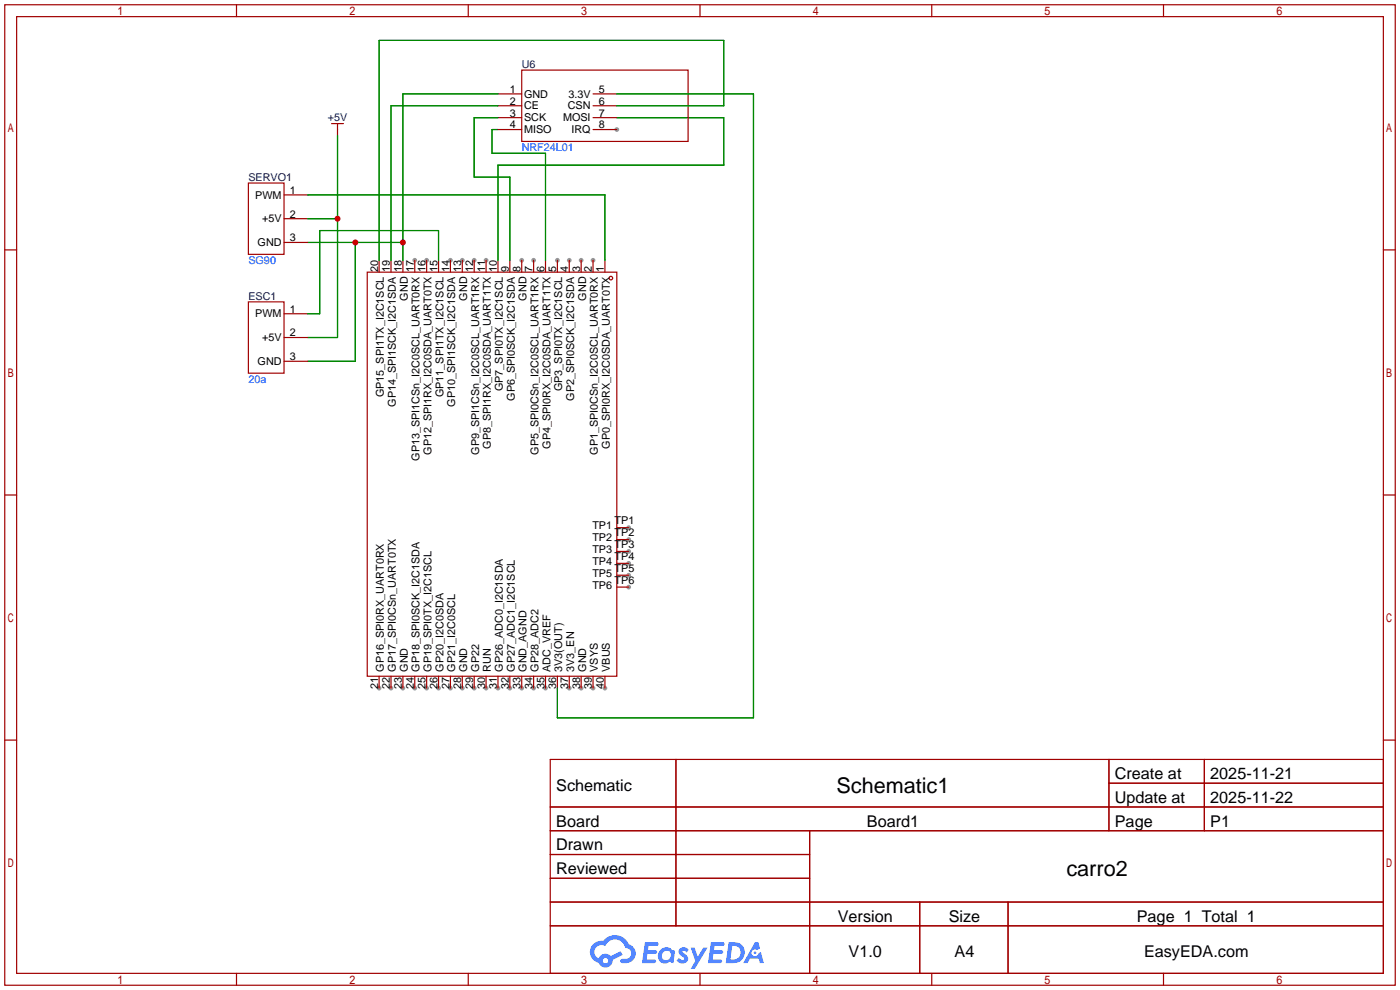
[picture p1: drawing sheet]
<svg xmlns="http://www.w3.org/2000/svg" width="299mm" height="212mm" viewBox="0 0 299 212" stroke-linecap="round" stroke-linejoin="round" font-family="sans-serif">
<g fill="#999">
<circle cx="126.7" cy="55.6" r=".51"/>
<circle cx="124.2" cy="55.6" r=".51"/>
<circle cx="121.7" cy="55.6" r=".51"/>
<circle cx="119.1" cy="55.6" r=".51"/>
<circle cx="114" cy="55.6" r=".51"/>
<circle cx="111.5" cy="55.6" r=".51"/>
<circle cx="103.9" cy="55.6" r=".51"/>
<circle cx="101.3" cy="55.6" r=".51"/>
<circle cx="98.8" cy="55.6" r=".51"/>
<circle cx="96.3" cy="55.6" r=".51"/>
<circle cx="91.2" cy="55.6" r=".51"/>
<circle cx="88.6" cy="55.6" r=".51"/>
<circle cx="81" cy="147.1" r=".51"/>
<circle cx="83.6" cy="147.1" r=".51"/>
<circle cx="86.1" cy="147.1" r=".51"/>
<circle cx="88.6" cy="147.1" r=".51"/>
<circle cx="91.2" cy="147.1" r=".51"/>
<circle cx="93.7" cy="147.1" r=".51"/>
<circle cx="96.3" cy="147.1" r=".51"/>
<circle cx="98.8" cy="147.1" r=".51"/>
<circle cx="101.3" cy="147.1" r=".51"/>
<circle cx="103.9" cy="147.1" r=".51"/>
<circle cx="106.4" cy="147.1" r=".51"/>
<circle cx="109" cy="147.1" r=".51"/>
<circle cx="111.5" cy="147.1" r=".51"/>
<circle cx="114" cy="147.1" r=".51"/>
<circle cx="116.6" cy="147.1" r=".51"/>
<circle cx="121.7" cy="147.1" r=".51"/>
<circle cx="124.2" cy="147.1" r=".51"/>
<circle cx="126.7" cy="147.1" r=".51"/>
<circle cx="129.3" cy="147.1" r=".51"/>
<circle cx="134.4" cy="112.8" r=".51"/>
<circle cx="134.4" cy="115.3" r=".51"/>
<circle cx="134.4" cy="117.9" r=".51"/>
<circle cx="134.4" cy="120.4" r=".51"/>
<circle cx="134.4" cy="122.9" r=".51"/>
<circle cx="134.4" cy="125.5" r=".51"/>
<circle cx="131.8" cy="27.7" r=".51"/>
</g>
<g fill="none" stroke="#a10000" stroke-width=".25">
<path d="M1 1h297.2v209.6h-297.2zM3.6 3.6h292.1v204.4h-292.1zM50.5 1v2.6M100.1 1v2.6M149.6 1v2.6M199.1 1v2.6M248.7 1v2.6M1 53.4h2.6M295.7 53.4h2.5M1 105.8h2.6M295.7 105.8h2.5M1 158.2h2.6"/>
<path d="M295.7 158.2h2.5M117.6 162.3h178.1v45.7h-178.1zM117.6 172.5h178.1M117.6 177.5h178.1M144.5 162.3v35.6M173 177.5v30.5M237 162.3v15.2M237 167.4h58.7M257.4 162.3v15.2M117.6 182.6h55.4M117.6 192.8h178.1M117.6 187.7h55.4"/>
<path d="M117.6 197.9h178.1M196.6 192.8v15.2M215.4 192.8v15.2M50.5 208v2.6M100.1 208v2.6M149.6 208v2.6M199.1 208v2.6M248.7 208v2.6"/>
</g>
<g fill="#5487ff">
<path d="M145.3 202.7a1.3 1.3 0 0 1 1.9 .3l-.4 .6a.54 .54 0 0 0-.9-.2l.1 .2a1.34 1.34 0 0 1 .9 1.8 1.47 1.47 0 0 1-2.3-.1l.5-.6 .8 .5a.31 .31 0 0 0 .4-.3 .31 .31 0 0 0-.3-.4 1.12 1.12 0 0 1-.7-1.8z"/>
<path d="M147.6 202.5h.9l.6 2 1.2-2h.9l-2.7 4.6h-.9l1-1.7z"/>
<path d="M137.8 201.4h1.7a1.31 1.31 0 0 1 1.2 .2 .4 .4 0 0 1-.3 .5l-1.8 .1-.1 .9h1.6a.4 .4 0 0 1 .4 .4 .4 .4 0 0 1-.5 .4h-1.6l-.2 1.2h1.4a.46 .46 0 0 1 .5 0 .46 .46 0 0 1 .1 .5l-.4 .2h-2.6z"/>
<path d="M151.9 201.4h1.7a1.32 1.32 0 0 1 1.2 .2 .39 .39 0 0 1-.3 .5l-1.8 .1-.1 .9h1.6a.4 .4 0 0 1 .4 .4 .4 .4 0 0 1-.4 .4h-1.7l-.2 1.2h1.4a.46 .46 0 0 1 .5 0 .46 .46 0 0 1 .1 .5l-.4 .2h-2.6z"/>
<path d="M161.3 201.4h.8l.3 1.3-.6 .4a.75 .75 0 0 0-1.1 .3 .75 .75 0 0 0 .5 1 .75 .75 0 0 0 .9-.7l.5-.2 .6 2.3h-.8l-.3-.9h-1.8l-.5 .9h-1z"/>
<path d="M155.7 201.4l-.6 4.4h1.5a2.27 2.27 0 0 0 2.6-2.2 2.27 2.27 0 0 0-2.7-2.2zM156.5 202.1a1.5 1.5 0 0 1 1.8 1.6 1.5 1.5 0 0 1-1.9 1.4h-.3z"/>
<path d="M141.2 203a1.6 1.6 0 0 0-.3 2.3 1.6 1.6 0 0 0 2.3 .2l.7 .3 .3-2.4-.1-.3-.5-.1a1.58 1.58 0 0 0-2.4 0zM141.8 203.5a.98 .98 0 0 1 1.6 .4 .98 .98 0 0 1-1.1 1.3 .94 .94 0 0 1-.9-.7 .94 .94 0 0 1 .4-1z"/>
<path d="M126.8 201.8a2.37 2.37 0 0 0 1.1 4 1.54 1.54 0 0 0 1.8 1 1.54 1.54 0 0 0 1.2-1.6l2.2-1.1-.5-.8-2 1a1.57 1.57 0 0 0-2.7 .5 1.5 1.5 0 0 1-.7-2.1 1.5 1.5 0 0 1 2.2-.5 2.23 2.23 0 0 1 2.3-1.4 2.23 2.23 0 0 1 2 1.8 1.16 1.16 0 0 1 1.2 1.1 1.16 1.16 0 0 1-1.1 1.2h-.7a.47 .47 0 0 0-.5 .4 .47 .47 0 0 0 .4 .5 2.17 2.17 0 0 0 2.5-.9 2.17 2.17 0 0 0-.3-2.7l-.8-.4a3.2 3.2 0 0 0-5.5-.7l-1.1 .1zM128.8 205.3a.6 .6 0 0 1 1.2 0 .6 .6 0 0 1-1.2 0z"/>
<circle cx="161.4" cy="203.6" r=".28"/>
</g>
<g fill="none" stroke="#a10000" stroke-width=".25">
<path d="M111.5 15h35.6v15.2h-35.6zM53.1 39.1h7.6v15.3h-7.6zM70.9 26.4h2.5M72.1 26.4v2.6M106.4 20.1h5.1M106.4 22.6h5.1M106.4 25.1h5.1M106.4 27.7h5.1M126.7 20.1h5.1M126.7 22.6h5.1M126.7 25.1h5.1M126.7 27.7h5.1"/>
<path d="M60.7 51.8h5.1M60.7 46.7h5.1M60.7 41.7h5.1M78.5 58.2h53.3v86.3h-53.3zM81 55.6v2.6M83.6 55.6v2.6M86.1 55.6v2.6M88.6 55.6v2.6M91.2 55.6v2.6M93.7 55.6v2.6M96.3 55.6v2.6M98.8 55.6v2.6"/>
<path d="M101.3 55.6v2.6M103.9 55.6v2.6M106.4 55.6v2.6M109 55.6v2.6M111.5 55.6v2.6M114 55.6v2.6M116.6 55.6v2.6M119.1 55.6v2.6M121.7 55.6v2.6M124.2 55.6v2.6M126.7 55.6v2.6M129.3 55.6v2.6"/>
<path d="M53.1 64.5h7.6v15.3h-7.6zM60.7 77.2h5.1M60.7 72.1h5.1M60.7 67.1h5.1M131.8 112.8h2.6M131.8 115.3h2.6M131.8 117.9h2.6M131.8 120.4h2.6M131.8 122.9h2.6M131.8 125.5h2.6M81 144.5v2.6M83.6 144.5v2.6"/>
<path d="M86.1 144.5v2.6M88.6 144.5v2.6M91.2 144.5v2.6M93.7 144.5v2.6M96.3 144.5v2.6M98.8 144.5v2.6M101.3 144.5v2.6M103.9 144.5v2.6M106.4 144.5v2.6M109 144.5v2.6M111.5 144.5v2.6M114 144.5v2.6"/>
<path d="M116.6 144.5v2.6M119.1 144.5v2.6M121.7 144.5v2.6M124.2 144.5v2.6M126.7 144.5v2.6M129.3 144.5v2.6"/>
<circle cx="130.6" cy="59.4" r=".38"/>
</g>
<g fill="none" stroke="#008700" stroke-width=".25">
<path d="M72.1 29v43.1h-6.3M106.4 27.7h-1.2v5.1h11.4v22.8M106.4 25.1h-5.1v12.7h7.7v17.8M106.4 22.6h-22.8v33M106.4 20.1h-20.3v35.5M131.8 22.6h22.9v-14h-73.7v47M131.8 25.1h22.9v10.2h-48.3v20.3M131.8 20.1h29.2v133.3h-41.9v-6.3M65.8 51.8h20.3M65.8 41.7h63.5v13.9M65.8 46.7h6.3M75.9 51.8v25.4h-10.1"/>
<path d="M93.7 55.6v-6.3h-25.4v17.8h-2.5"/>
</g>
<g fill="#c00">
<circle cx="86.1" cy="51.8" r=".63"/>
<circle cx="75.9" cy="51.8" r=".63"/>
<circle cx="72.1" cy="46.7" r=".63"/>
</g>
<g font-size="4.6">
<text x="178.8" y="169.4">Schematic1</text>
<text x="227.9" y="187.2">carro2</text>
</g>
<g font-size="3.5">
<text x="238.3" y="166.5">Create at</text>
<text x="258.7" y="166.5">2025-11-21</text>
<text x="118.9" y="169.1">Schematic</text>
<text x="238.3" y="171.6">Update at</text>
<text x="258.7" y="171.6">2025-11-22</text>
<text x="118.9" y="176.7">Board</text>
<text x="185.3" y="176.7">Board1</text>
<text x="238.3" y="176.7">Page</text>
<text x="258.7" y="176.7">P1</text>
<text x="118.9" y="181.8">Drawn</text>
<text x="118.9" y="186.8">Reviewed</text>
<text x="179.1" y="197">Version</text>
<text x="202.8" y="197">Size</text>
<text x="243" y="197">Page 1 Total 1</text>
<text x="181.4" y="204.6">V1.0</text>
<text x="204" y="204.6">A4</text>
<text x="244.5" y="204.6">EasyEDA.com</text>
</g>
<g font-size="2.3" fill="#000080">
<text x="111.5" y="14.5">U6</text>
<text x="70.1" y="26">+5V</text>
<text x="53.1" y="38.7">SERVO1</text>
<text x="53.1" y="64.1">ESC1</text>
</g>
<g font-size="2.3">
<text x="109" y="19.8">1</text>
<text x="109" y="22.4">2</text>
<text x="112" y="20.9">GND</text>
<text x="112" y="23.4">CE</text>
<text x="121.4" y="23.4">CSN</text>
<text x="121.5" y="20.9">3.3V</text>
<text x="128" y="19.8">5</text>
<text x="128" y="22.4">6</text>
<text x="109" y="24.9">3</text>
<text x="109" y="27.5">4</text>
<text x="112" y="25.9">SCK</text>
<text x="112" y="28.5">MISO</text>
<text x="120.3" y="25.9">MOSI</text>
<text x="122.1" y="28.5">IRQ</text>
<text x="128" y="24.9">7</text>
<text x="128" y="27.5">8</text>
<text x="62" y="41.4">1</text>
<text x="54.6" y="42.4">PWM</text>
<text x="56" y="47.5">+5V</text>
<text x="62" y="46.5">2</text>
<text x="55.1" y="52.6">GND</text>
<text x="62" y="51.6">3</text>
<text x="80.8" y="58" transform="rotate(-90 80.8 58)">20</text>
<text x="83.3" y="58" transform="rotate(-90 83.3 58)">19</text>
<text x="85.9" y="58" transform="rotate(-90 85.9 58)">18</text>
<text x="88.4" y="58" transform="rotate(-90 88.4 58)">17</text>
<text x="91" y="58" transform="rotate(-90 91 58)">16</text>
<text x="93.5" y="58" transform="rotate(-90 93.5 58)">15</text>
<text x="96" y="58" transform="rotate(-90 96 58)">14</text>
<text x="98.6" y="58" transform="rotate(-90 98.6 58)">13</text>
<text x="101.1" y="58" transform="rotate(-90 101.1 58)">12</text>
<text x="103.7" y="58" transform="rotate(-90 103.7 58)">11</text>
<text x="106.2" y="58" transform="rotate(-90 106.2 58)">10</text>
<text x="108.7" y="58" transform="rotate(-90 108.7 58)">9</text>
<text x="111.3" y="58" transform="rotate(-90 111.3 58)">8</text>
<text x="113.8" y="58" transform="rotate(-90 113.8 58)">7</text>
<text x="116.4" y="58" transform="rotate(-90 116.4 58)">6</text>
<text x="118.9" y="58" transform="rotate(-90 118.9 58)">5</text>
<text x="121.4" y="58" transform="rotate(-90 121.4 58)">4</text>
<text x="124" y="58" transform="rotate(-90 124 58)">3</text>
<text x="126.5" y="58" transform="rotate(-90 126.5 58)">2</text>
<text x="129.1" y="58" transform="rotate(-90 129.1 58)">1</text>
<text x="87.1" y="64.2" transform="rotate(-90 87.1 64.2)">GND</text>
<text x="99.8" y="64.2" transform="rotate(-90 99.8 64.2)">GND</text>
<text x="112.5" y="64.2" transform="rotate(-90 112.5 64.2)">GND</text>
<text x="125.2" y="64.2" transform="rotate(-90 125.2 64.2)">GND</text>
<text x="54.6" y="67.8">PWM</text>
<text x="62" y="71.9">2</text>
<text x="62" y="66.8">1</text>
<text x="56" y="72.9">+5V</text>
<text x="62" y="77">3</text>
<text x="55.1" y="78">GND</text>
<text x="107.5" y="83.6" transform="rotate(-90 107.5 83.6)">GP7_SPI0TX_I2C1SCL</text>
<text x="120.2" y="83.6" transform="rotate(-90 120.2 83.6)">GP3_SPI0TX_I2C1SCL</text>
<text x="82.1" y="84.9" transform="rotate(-90 82.1 84.9)">GP15_SPI1TX_I2C1SCL</text>
<text x="84.6" y="87" transform="rotate(-90 84.6 87)">GP14_SPI1SCK_I2C1SDA</text>
<text x="94.8" y="84.9" transform="rotate(-90 94.8 84.9)">GP11_SPI1TX_I2C1SCL</text>
<text x="97.3" y="87" transform="rotate(-90 97.3 87)">GP10_SPI1SCK_I2C1SDA</text>
<text x="110" y="85.7" transform="rotate(-90 110 85.7)">GP6_SPI0SCK_I2C1SDA</text>
<text x="122.7" y="85.7" transform="rotate(-90 122.7 85.7)">GP2_SPI0SCK_I2C1SDA</text>
<text x="104.9" y="95.9" transform="rotate(-90 104.9 95.9)">GP8_SPI1RX_I2C0SDA_UART1TX</text>
<text x="117.6" y="95.9" transform="rotate(-90 117.6 95.9)">GP4_SPI0RX_I2C0SDA_UART1TX</text>
<text x="130.3" y="95.9" transform="rotate(-90 130.3 95.9)">GP0_SPI0RX_I2C0SDA_UART0TX</text>
<text x="89.7" y="98.5" transform="rotate(-90 89.7 98.5)">GP13_SPI1CSn_I2C0SCL_UART0RX</text>
<text x="92.2" y="97.2" transform="rotate(-90 92.2 97.2)">GP12_SPI1RX_I2C0SDA_UART0TX</text>
<text x="102.4" y="97.2" transform="rotate(-90 102.4 97.2)">GP9_SPI1CSn_I2C0SCL_UART1RX</text>
<text x="115.1" y="97.2" transform="rotate(-90 115.1 97.2)">GP5_SPI0CSn_I2C0SCL_UART1RX</text>
<text x="127.8" y="97.2" transform="rotate(-90 127.8 97.2)">GP1_SPI0CSn_I2C0SCL_UART0RX</text>
<text x="126.6" y="113.1">TP1</text>
<text x="131.3" y="112.1">TP1</text>
<text x="126.6" y="115.6">TP2</text>
<text x="126.6" y="118.2">TP3</text>
<text x="131.3" y="114.6">TP2</text>
<text x="131.3" y="117.1">TP3</text>
<text x="131.3" y="119.7">TP4</text>
<text x="126.6" y="120.7">TP4</text>
<text x="126.6" y="123.2">TP5</text>
<text x="126.6" y="125.8">TP6</text>
<text x="131.3" y="122.2">TP5</text>
<text x="131.3" y="124.8">TP6</text>
<text x="82.1" y="143.6" transform="rotate(-90 82.1 143.6)">GP16_SPI0RX_UART0RX</text>
<text x="84.6" y="143.6" transform="rotate(-90 84.6 143.6)">GP17_SPI0CSn_UART0TX</text>
<text x="87.1" y="143.6" transform="rotate(-90 87.1 143.6)">GND</text>
<text x="89.7" y="143.6" transform="rotate(-90 89.7 143.6)">GP18_SPI0SCK_I2C1SDA</text>
<text x="92.2" y="143.6" transform="rotate(-90 92.2 143.6)">GP19_SPI0TX_I2C1SCL</text>
<text x="94.8" y="143.6" transform="rotate(-90 94.8 143.6)">GP20_I2C0SDA</text>
<text x="97.3" y="143.6" transform="rotate(-90 97.3 143.6)">GP21_I2C0SCL</text>
<text x="99.8" y="143.6" transform="rotate(-90 99.8 143.6)">GND</text>
<text x="102.4" y="143.6" transform="rotate(-90 102.4 143.6)">GP22</text>
<text x="104.9" y="143.6" transform="rotate(-90 104.9 143.6)">RUN</text>
<text x="107.5" y="143.6" transform="rotate(-90 107.5 143.6)">GP26_ADC0_I2C1SDA</text>
<text x="110" y="143.6" transform="rotate(-90 110 143.6)">GP27_ADC1_I2C1SCL</text>
<text x="112.5" y="143.6" transform="rotate(-90 112.5 143.6)">GND_AGND</text>
<text x="115.1" y="143.6" transform="rotate(-90 115.1 143.6)">GP28_ADC2</text>
<text x="117.6" y="143.6" transform="rotate(-90 117.6 143.6)">ADC_VREF</text>
<text x="120.2" y="143.6" transform="rotate(-90 120.2 143.6)">3V3(OUT)</text>
<text x="122.7" y="143.6" transform="rotate(-90 122.7 143.6)">3V3_EN</text>
<text x="125.2" y="143.6" transform="rotate(-90 125.2 143.6)">GND</text>
<text x="127.8" y="143.6" transform="rotate(-90 127.8 143.6)">VSYS</text>
<text x="130.3" y="143.6" transform="rotate(-90 130.3 143.6)">VBUS</text>
<text x="80.8" y="147.2" transform="rotate(-90 80.8 147.2)">21</text>
<text x="83.3" y="147.2" transform="rotate(-90 83.3 147.2)">22</text>
<text x="85.9" y="147.2" transform="rotate(-90 85.9 147.2)">23</text>
<text x="88.4" y="147.2" transform="rotate(-90 88.4 147.2)">24</text>
<text x="91" y="147.2" transform="rotate(-90 91 147.2)">25</text>
<text x="93.5" y="147.2" transform="rotate(-90 93.5 147.2)">26</text>
<text x="96" y="147.2" transform="rotate(-90 96 147.2)">27</text>
<text x="98.6" y="147.2" transform="rotate(-90 98.6 147.2)">28</text>
<text x="101.1" y="147.2" transform="rotate(-90 101.1 147.2)">29</text>
<text x="103.7" y="147.2" transform="rotate(-90 103.7 147.2)">30</text>
<text x="106.2" y="147.2" transform="rotate(-90 106.2 147.2)">31</text>
<text x="108.7" y="147.2" transform="rotate(-90 108.7 147.2)">32</text>
<text x="111.3" y="147.2" transform="rotate(-90 111.3 147.2)">33</text>
<text x="113.8" y="147.2" transform="rotate(-90 113.8 147.2)">34</text>
<text x="116.4" y="147.2" transform="rotate(-90 116.4 147.2)">35</text>
<text x="118.9" y="147.2" transform="rotate(-90 118.9 147.2)">36</text>
<text x="121.4" y="147.2" transform="rotate(-90 121.4 147.2)">37</text>
<text x="124" y="147.2" transform="rotate(-90 124 147.2)">38</text>
<text x="126.5" y="147.2" transform="rotate(-90 126.5 147.2)">39</text>
<text x="129.1" y="147.2" transform="rotate(-90 129.1 147.2)">40</text>
</g>
<g font-size="2.3" fill="#00f">
<text x="111.5" y="32.3">NRF24L01</text>
<text x="53.1" y="56.4">SG90</text>
<text x="53.1" y="81.8">20a</text>
</g>
</svg>
